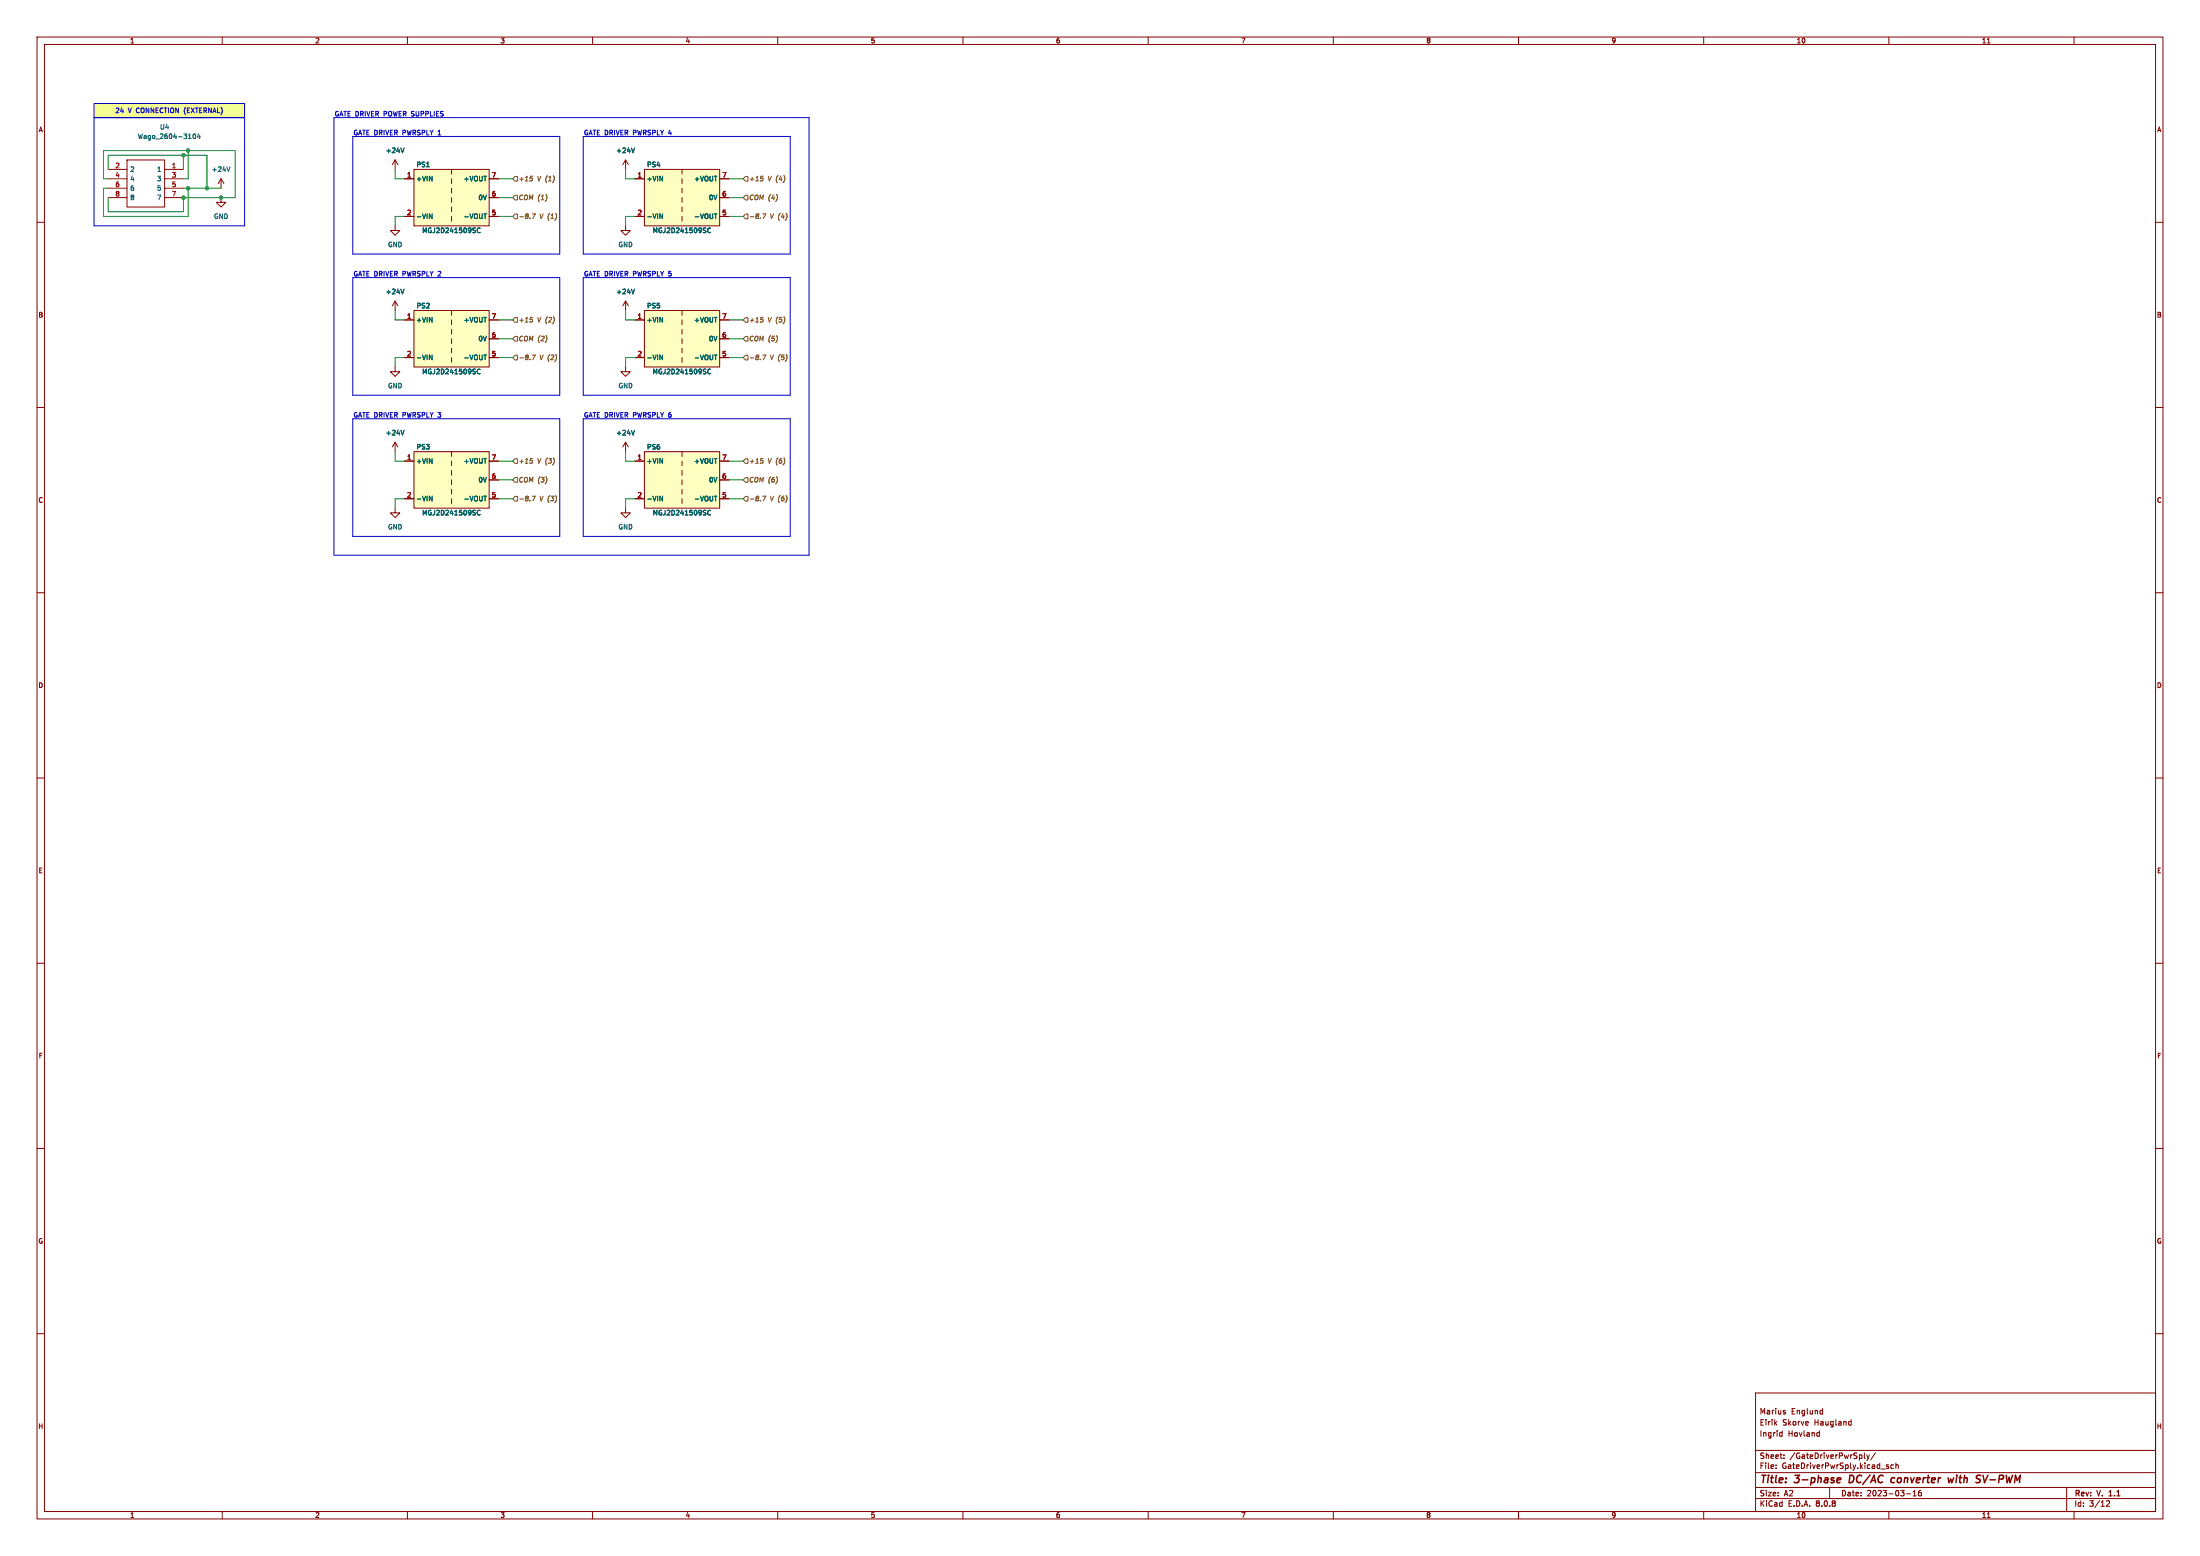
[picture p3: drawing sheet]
<svg xmlns="http://www.w3.org/2000/svg" width="594mm" height="420mm" viewBox="0 0 594 420" stroke-linecap="round" stroke-linejoin="round" font-family="sans-serif">
<g fill="none" stroke="#840000" stroke-width=".27">
<path d="M10 10h574v400h-574zM12 12h570v396h-570zM60 10v2M110 10v2M160 10v2M210 10v2M260 10v2M310 10v2M360 10v2M410 10v2M460 10v2M510 10v2"/>
<path d="M536.6 11.6h.7M560 10v2M10 60h2M582 60h2M10 110h2M582 110h2M10 160h2M582 160h2M10 210h2M582 210h2M10 260h2M582 260h2"/>
<path d="M10 310h2M582 310h2M10 360h2M474 376h108v32h-108zM582 360h2M474 397.5h108M474 391.5h108M479.5 396.2v.2M479.5 395.4v.2M480.7 386.7h.5M481.2 386.2v1.5M481.2 387.6l-.5 .1"/>
<path d="M481.7 393.5v.2M481.7 392.7v.2M481.9 381.2l.2 .2-.2 .3M481.9 380.7h.1M490.8 386.7h.4M491.2 387.6l-.4 .1M491.2 386.2v1.5M491.7 380.7h.4M492.1 380.2v1.5M492.1 381.6l-.4 .1M499.4 383.7h.4M499.8 383.2v1.5"/>
<path d="M499.8 384.6l-.4 .1M503.4 392.2v1.3l.2 .2M504 392.7l.4 1M504.4 393.7l-.4 .5M504.7 392.7l-.3 1M506.4 392.1l-1.3 1.9M509.9 395.4h-.4l-.2 .2 .1 .2 .5 .1v.4h-.6M511.2 395.4h-.4l-.3 .3 .2 .6h.5M511.9 395.5l.6-.1v1M511.9 394.9v1.5M60 408v2M110 408v2"/>
<path d="M160 408v2M210 408v2M260 408v2M310 408v2M360 408v2M410 408v2M460 408v2M474 404.5h108M474 401.5h108M494 401.5v3M510 408v2M514.7 403.2h1.2"/>
<path d="M516.5 403.8h.9M516.5 402.7l.5-.4v1.5M518.7 402.3h-.5l-.2 .3v.9l.2 .3 .5-.2v-.7l-.5-.1-.2 .3M536.6 409.6h.7M558 401.5v6.5M560 408v2M568.7 405.2l.6-.1 .3 .4-.9 1.1h.9"/>
</g>
<path d="M569.4 403.8h.9M569.6 402.6l-.2 .1" fill="none" stroke="#840000" stroke-width=".3"/>
<path d="M496.2 399l.6-.1 .2 .4-1 .2M499.5 398.2l-.2 2h.4M511.6 399h-.8l-.3 .8 .4 .4 .6-.1M527.5 398.9l-.5 1.3-.3-1-.5 1M535.4 398.2l.4 2 .9-2M496.8 400.1l-.6 .1" fill="none" stroke="#840000" stroke-width=".4"/>
<path d="M25.4 27.9h40.6v3.9h-40.6z" fill="#f3ff93"/>
<path d="M106.7 61v1.2h1.2l-1.2 1.3-1.3-1.3h1.3M106.7 99.1v1.2h1.2l-1.2 1.3-1.3-1.3h1.3M168.9 99.1v1.2h1.3l-1.3 1.3-1.3-1.3h1.3" fill="none" stroke="#840000" stroke-width=".27"/>
<path d="M174 83.8h20.3v15.3h-20.3z" fill="#ffffc2"/>
<g fill="none" stroke="#840000" stroke-width=".27">
<path d="M106.7 43.2l-.8 1.3M106.7 43.2v2.5M106.7 43.2l.7 1.3M168.9 61v1.2h1.3l-1.3 1.3-1.3-1.3h1.3M168.9 81.3l-.8 1.3M168.9 81.3v2.5M168.9 81.3l.8 1.3M171.4 86.4h2.6M171.4 96.5h2.6M174 83.8h20.3v15.3h-20.3zM184.1 83.8v1.3M184.1 86.4v1.2"/>
<path d="M184.1 88.9v1.3M184.1 91.4v1.3M184.1 94v1.3M184.1 96.5v1.3M194.3 86.4h2.5M194.3 96.5h2.5M194.3 91.4h2.5M106.7 137.2v1.2h1.2l-1.2 1.3-1.3-1.3h1.3"/>
</g>
<path d="M109.1 39.9l-.4 1.3M171.3 78l-.4 1.3M178.2 95.8l.7 1.3v-1.3M191.9 99.8a.56 .56 0 0 0-.8 .5 .56 .56 0 0 0 .8 .5M192.9 95.8h.7" fill="none" stroke="#006464" stroke-width=".27"/>
<path d="M111.8 83.8h20.3v15.3h-20.3z" fill="#ffffc2"/>
<path d="M109.2 86.4h2.6M109.2 96.5h2.6M111.8 83.8h20.3v15.3h-20.3zM121.9 83.8v1.3M121.9 86.4v1.2M121.9 88.9v1.3M121.9 91.4v1.3M121.9 94v1.3M121.9 96.5v1.3M132.1 86.4h2.5M132.1 96.5h2.5M132.1 91.4h2.5" fill="none" stroke="#840000" stroke-width=".27"/>
<path d="M115.9 95.8l.8 1.3v-1.3M129.6 99.8a.56 .56 0 0 0-.8 .5 .56 .56 0 0 0 .8 .5M130.6 95.8h.8" fill="none" stroke="#006464" stroke-width=".27"/>
<path d="M174 45.7h20.3v15.3h-20.3z" fill="#ffffc2"/>
<g fill="none" stroke="#840000" stroke-width=".27">
<path d="M168.9 43.2l-.8 1.3M168.9 43.2v2.5M168.9 43.2l.8 1.3M171.4 48.3h2.6M171.4 58.4h2.6M174 45.7h20.3v15.3h-20.3zM184.1 45.7v1.3M184.1 48.3v1.2M184.1 50.8v1.3M184.1 53.3v1.3M184.1 55.9v1.3M184.1 58.4v1.3"/>
<path d="M194.3 48.3h2.5M194.3 58.4h2.5M194.3 53.3h2.5M106.7 81.3l-.8 1.3M106.7 81.3v2.5M106.7 81.3l.7 1.3"/>
</g>
<path d="M171.3 39.9l-.4 1.3M178.2 57.7l.7 1.3v-1.3M192.9 57.7h.7M109.1 78l-.4 1.3M191.9 61.7a.56 .56 0 0 0-.8 .5 .56 .56 0 0 0 .8 .5" fill="none" stroke="#006464" stroke-width=".27"/>
<path d="M174 121.9h20.3v15.3h-20.3z" fill="#ffffc2"/>
<g fill="none" stroke="#840000" stroke-width=".27">
<path d="M106.7 119.4l-.8 1.3M106.7 119.4v2.5M106.7 119.4l.7 1.3M171.4 124.5h2.6M171.4 134.6h2.6M174 121.9h20.3v15.3h-20.3zM184.1 121.9v1.3M184.1 124.5v1.2M184.1 127v1.3M184.1 129.5v1.3M184.1 132.1v1.3M184.1 134.6v1.3"/>
<path d="M194.3 124.5h2.5M194.3 134.6h2.5M194.3 129.5h2.5"/>
</g>
<path d="M109.1 116.1l-.4 1.3M178.2 133.9l.7 1.3v-1.3M191.9 137.9a.56 .56 0 0 0-.8 .5 .56 .56 0 0 0 .8 .5M192.9 133.9h.7" fill="none" stroke="#006464" stroke-width=".27"/>
<path d="M111.8 45.7h20.3v15.3h-20.3z" fill="#ffffc2"/>
<g fill="none" stroke="#840000" stroke-width=".27">
<path d="M59.7 48.3l-.8 1.2M59.7 48.3v2.5M59.7 48.3l.8 1.2M109.2 48.3h2.6M109.2 58.4h2.6M111.8 45.7h20.3v15.3h-20.3zM121.9 45.7v1.3M121.9 48.3v1.2M121.9 50.8v1.3M121.9 53.3v1.3M121.9 55.9v1.3M121.9 58.4v1.3"/>
<path d="M132.1 48.3h2.5M132.1 58.4h2.5M132.1 53.3h2.5M168.9 119.4l-.8 1.3M168.9 119.4v2.5M168.9 119.4l.8 1.3M168.9 137.2v1.2h1.3l-1.3 1.3-1.3-1.3h1.3"/>
</g>
<path d="M62.1 45l-.4 1.3M115.9 57.7l.8 1.3v-1.3M130.6 57.7h.8M129.6 61.6a.58 .58 0 0 0-.8 .6 .58 .58 0 0 0 .8 .5M129.6 61.6v.1M171.3 116.1l-.4 1.3" fill="none" stroke="#006464" stroke-width=".27"/>
<path d="M111.8 121.9h20.3v15.3h-20.3z" fill="#ffffc2"/>
<g fill="none" stroke="#840000" stroke-width=".27">
<path d="M29.2 45.7h5.1M29.2 48.3h5.1M29.2 50.8h5.1M29.2 53.3h5.1M34.3 43.2h10.1v12.7h-10.1zM44.4 45.7h5.1M44.4 48.3h5.1M44.4 50.8h5.1M44.4 53.3h5.1M59.7 53.3v1.3h1.3l-1.3 1.3-1.3-1.3h1.3M109.2 48.3h2.6M109.2 58.4h2.6"/>
<path d="M132.1 48.3h2.5M132.1 53.3h2.5M132.1 58.4h2.5M171.4 48.3h2.6M171.4 58.4h2.6M194.3 48.3h2.5M194.3 53.3h2.5M194.3 58.4h2.5M109.2 86.4h2.6M109.2 96.5h2.6M132.1 86.4h2.5M132.1 96.5h2.5"/>
<path d="M132.1 91.4h2.5M171.4 86.4h2.6M171.4 96.5h2.6M194.3 86.4h2.5M194.3 96.5h2.5M194.3 91.4h2.5M109.2 124.5h2.6M109.2 134.6h2.6M111.8 121.9h20.3v15.3h-20.3zM121.9 121.9v1.3M121.9 124.5v1.2M121.9 127v1.3"/>
<path d="M121.9 129.5v1.3M121.9 132.1v1.3M121.9 134.6v1.3M132.1 124.5h2.5M132.1 134.6h2.5M132.1 129.5h2.5M171.4 124.5h2.6M171.4 134.6h2.6M194.3 124.5h2.5M194.3 134.6h2.5M194.3 129.5h2.5"/>
</g>
<g fill="none" stroke="#006464" stroke-width=".27">
<path d="M52.2 36.3l.2-.2a.62 .62 0 0 1 .5 .7 .62 .62 0 0 1-.6 .5l-.2-.4zM53.6 36.1l-.3 .9h.8M53.9 36.6v.8M109.1 39.9l-.4 1.3M171.3 39.9l-.4 1.3M115.9 57.7l.8 1.3v-1.3M130.6 57.7h.8M178.2 57.7l.7 1.3v-1.3M192.9 57.7h.7M109.1 78l-.4 1.3M129.6 61.6a.58 .58 0 0 0-.8 .6 .58 .58 0 0 0 .8 .5M129.6 61.6v.1"/>
<path d="M171.3 78l-.4 1.3M191.9 61.7a.56 .56 0 0 0-.8 .5 .56 .56 0 0 0 .8 .5M115.9 95.8l.8 1.3v-1.3M129.6 99.8a.56 .56 0 0 0-.8 .5 .56 .56 0 0 0 .8 .5M130.6 95.8h.8M178.2 95.8l.7 1.3v-1.3M191.9 99.8a.56 .56 0 0 0-.8 .5 .56 .56 0 0 0 .8 .5M192.9 95.8h.7M109.1 116.1l-.4 1.3M171.3 116.1l-.4 1.3M115.9 133.9l.8 1.3v-1.3M129.6 138.9h.1"/>
<path d="M129.6 137.9a.58 .58 0 0 0-.8 .5 .58 .58 0 0 0 .8 .5M130.6 133.9h.8M178.2 133.9l.7 1.3v-1.3M191.9 137.9a.56 .56 0 0 0-.8 .5 .56 .56 0 0 0 .8 .5M192.9 133.9h.7"/>
</g>
<g fill="none" stroke="#725600" stroke-width=".27">
<path d="M139.1 47.6h.6v1.3h-.6l-.7-.6zM139.1 52.7h.6v1.3h-.6l-.7-.7zM139.1 57.8h.6v1.3h-.6l-.7-.7zM143.2 47.6h.6M143.6 48.1l.2 .2-.2 .5M143.7 57.7h.9l-.7 1.3M201.3 57.8h.6v1.3h-.6l-.6-.7zM201.3 47.6h.6v1.3h-.6l-.6-.6zM201.3 52.7h.6v1.3h-.6l-.6-.7zM205.5 47.6h.6M205.8 48.1l.2 .2-.2 .5M205.9 57.7h.9l-.7 1.3"/>
<path d="M139.1 90.8h.6v1.3h-.6l-.7-.7zM139.1 85.7h.6v1.3h-.6l-.7-.6zM139.1 95.9h.6v1.3h-.6l-.7-.7zM143.2 85.7h.6M143.6 86.2l.2 .2-.2 .5M143.7 95.8h.9l-.7 1.3M201.3 95.9h.6v1.3h-.6l-.6-.7zM201.3 90.8h.6v1.3h-.6l-.6-.7zM201.3 85.7h.6v1.3h-.6l-.6-.6zM205.5 85.7h.6M205.8 86.2l.2 .2-.2 .5M205.9 95.8h.9l-.7 1.3"/>
<path d="M139.1 128.9h.6v1.3h-.6l-.7-.7zM139.1 134h.6v1.3h-.6l-.7-.7zM139.1 123.8h.6v1.3h-.6l-.7-.6zM143.2 123.8h.6M143.6 124.3l.2 .2-.2 .5M143.7 133.9h.9l-.7 1.3M201.3 123.8h.6v1.3h-.6l-.6-.6zM201.3 128.9h.6v1.3h-.6l-.6-.7zM201.3 134h.6v1.3h-.6l-.6-.7zM205.5 123.8h.6M205.8 124.3l.2 .2-.2 .5M205.9 133.9h.9l-.7 1.3"/>
</g>
<g fill="none" stroke="#0000c2" stroke-width=".27">
<path d="M25.4 27.9h40.6v3.9h-40.6zM25.4 31.8h40.6v29.2h-40.6zM90.2 31.8h128.2v118.1h-128.2zM95.2 36.8h55.9v31.8h-55.9zM103.7 30.7h.5M104.2 30.1h-.5v1.2M108.8 35.8h.5M109.3 35.1h-.5v1.3M111.3 30.1h.5M111.3 30.7l.4 .1M111.7 31.3h-.4M118.3 36.4h.7"/>
<path d="M157.5 36.8h55.9v31.8h-55.9zM171 35.8h.5M171.5 35.1h-.5v1.3M180.5 36h.8M95.2 74.9h55.9v31.8h-55.9zM108.8 73.9h.5M109.3 73.2h-.5v1.3M118.5 73.2l.4 .1M118.9 73.8l-.7 .7h.8M157.5 74.9h55.9v31.8h-55.9zM171 73.9h.5M171.5 73.2h-.5v1.3"/>
<path d="M180.6 73.2h.6M180.7 73.7l.4 .1M181.1 74.5h-.4M95.2 113h55.9v31.8h-55.9zM108.8 112h.5M109.3 111.3h-.5v1.3M118.2 111.3h.8l-.4 .5 .3 .1M118.9 112.6h-.5M157.5 113h55.9v31.8h-55.9zM171 112h.5M171.5 111.3h-.5v1.3M180.7 111.8l.4 .1"/>
<path d="M180.9 111.3h.2M181.1 112.6h-.4"/>
</g>
<g fill="none" stroke="#009600" stroke-width=".27">
<path d="M29.2 50.8h-1.3v7.6h22.9v-7.6M29.2 45.7v-3.8h26.7v8.9M29.2 48.3h-1.3v-7.7h35.6v12.7h-14v3.9h-20.3v-3.9M49.5 50.8h10.2M49.5 41.9v3.8M50.8 40.6v7.7h-1.3M106.7 45.7v2.6h2.5M109.2 58.4h-2.5v2.6M134.6 53.3h3.8M134.6 58.4h3.8M134.6 48.3h3.8M168.9 45.7v2.6h2.5"/>
<path d="M171.4 58.4h-2.5v2.6M196.8 53.3h3.9M196.8 58.4h3.9M196.8 48.3h3.9M106.7 83.8v2.6h2.5M109.2 96.5h-2.5v2.6M134.6 86.4h3.8M134.6 96.5h3.8M134.6 91.4h3.8M168.9 83.8v2.6h2.5M171.4 96.5h-2.5v2.6M196.8 86.4h3.9"/>
<path d="M196.8 96.5h3.9M196.8 91.4h3.9M106.7 121.9v2.6h2.5M109.2 134.6h-2.5v2.6M134.6 134.6h3.8M134.6 129.5h3.8M134.6 124.5h3.8M168.9 121.9v2.6h2.5M171.4 134.6h-2.5v2.6M196.8 134.6h3.9M196.8 129.5h3.9M196.8 124.5h3.9"/>
</g>
<g fill="#009600" stroke="#009600" stroke-width=".27">
<circle cx="59.7" cy="53.3" r=".46"/>
<circle cx="55.9" cy="50.8" r=".46"/>
<circle cx="49.5" cy="53.3" r=".46"/>
<circle cx="49.5" cy="41.9" r=".46"/>
<circle cx="50.8" cy="50.8" r=".46"/>
<circle cx="50.8" cy="40.6" r=".46"/>
</g>
<g font-size="2.8" fill="#840000">
<text x="475" y="400.9">Title:</text>
<text x="484.7" y="400.9">3-phase</text>
<text x="500.1" y="400.9">DC/AC</text>
<text x="512.3" y="400.9">converter</text>
<text x="528.5" y="400.9">with</text>
<text x="536.8" y="400.9">SV-PWM</text>
</g>
<g font-size="2.1" fill="#840000">
<text x="475" y="382">Marius</text>
<text x="483.6" y="382">Englund</text>
<text x="475" y="388">Ingrid</text>
<text x="475" y="385">Eirik</text>
<text x="481.2" y="385">Skorve</text>
<text x="482.7" y="388">Hovland</text>
<text x="489.9" y="385">Haugland</text>
<text x="475" y="394">Sheet:</text>
<text x="483.2" y="394">/GateDriverPwrSply/</text>
<text x="475" y="396.7">File:</text>
<text x="481.1" y="396.7">GateDriverPwrSply.kicad_sch</text>
<text x="475" y="406.9">KiCad</text>
<text x="475" y="404.1">Size:</text>
<text x="481.7" y="404.1">A2</text>
<text x="482.7" y="406.9">E.D.A.</text>
<text x="490.3" y="406.9">8.0.8</text>
<text x="497" y="404.1">Date:</text>
<text x="504" y="404.1">2023-03-16</text>
<text x="560" y="404.3">Rev:</text>
<text x="560" y="406.9">Id:</text>
<text x="564.1" y="406.9">3/12</text>
<text x="566.4" y="404.3">V.</text>
<text x="570.1" y="404.3">1.1</text>
</g>
<g font-size="1.8" fill="#840000">
<text x="35" y="11.9">1</text>
<text x="85" y="11.9">2</text>
<text x="135" y="11.9">3</text>
<text x="185" y="11.9">4</text>
<text x="235" y="11.9">5</text>
<text x="285" y="11.9">6</text>
<text x="335" y="11.9">7</text>
<text x="385" y="11.9">8</text>
<text x="435" y="11.9">9</text>
<text x="485" y="11.9">10</text>
<text x="535" y="11.9">11</text>
<text x="10.3" y="35.9">A</text>
<text x="582.3" y="35.9">A</text>
<text x="10.3" y="85.9">B</text>
<text x="582.3" y="85.9">B</text>
<text x="10.3" y="135.9">C</text>
<text x="582.3" y="135.9">C</text>
<text x="10.3" y="185.9">D</text>
<text x="582.3" y="185.9">D</text>
<text x="10.3" y="235.9">E</text>
<text x="582.3" y="235.9">E</text>
<text x="10.3" y="285.9">F</text>
<text x="582.3" y="285.9">F</text>
<text x="10.3" y="335.9">G</text>
<text x="582.3" y="335.9">G</text>
<text x="10.2" y="385.9">H</text>
<text x="582.2" y="385.9">H</text>
<text x="35" y="409.9">1</text>
<text x="85" y="409.9">2</text>
<text x="135" y="409.9">3</text>
<text x="185" y="409.9">4</text>
<text x="235" y="409.9">5</text>
<text x="285" y="409.9">6</text>
<text x="335" y="409.9">7</text>
<text x="385" y="409.9">8</text>
<text x="435" y="409.9">9</text>
<text x="485" y="409.9">10</text>
<text x="535" y="409.9">11</text>
</g>
<g font-size="1.8" fill="#0000c2">
<text x="31" y="30.7">24</text>
<text x="34.6" y="30.7">V CONNECTION (EXTERNAL)</text>
<text x="90.2" y="31.5">GATE DRIVER</text>
<text x="104.2" y="31.5">POWER</text>
<text x="112.2" y="31.5">SUPPLIES</text>
<text x="95.2" y="36.6">GATE DRIVER</text>
<text x="109.3" y="36.6">PWRSPLY</text>
<text x="157.5" y="36.6">GATE DRIVER</text>
<text x="171.6" y="36.6">PWRSPLY</text>
<text x="181.6" y="36.6">4</text>
<text x="95.2" y="74.7">GATE DRIVER</text>
<text x="109.3" y="74.7">PWRSPLY</text>
<text x="119.4" y="74.7">2</text>
<text x="157.5" y="74.7">GATE DRIVER</text>
<text x="171.6" y="74.7">PWRSPLY</text>
<text x="181.6" y="74.7">5</text>
<text x="95.2" y="112.8">GATE DRIVER</text>
<text x="109.3" y="112.8">PWRSPLY</text>
<text x="119.4" y="112.8">3</text>
<text x="157.5" y="112.8">GATE DRIVER</text>
<text x="171.6" y="112.8">PWRSPLY</text>
<text x="181.6" y="112.8">6</text>
</g>
<g font-size="1.8" fill="#006464">
<text x="43.1" y="35.2">U4</text>
<text x="37.1" y="37.7">Wago_2604-3104</text>
<text x="104" y="41.5">+24V</text>
<text x="166.3" y="41.5">+24V</text>
<text x="35.1" y="46.6">2</text>
<text x="42.3" y="46.6">1</text>
<text x="57" y="46.6">+24V</text>
<text x="112.4" y="45.3">PS1</text>
<text x="174.6" y="45.3">PS4</text>
<text x="35.1" y="49.1">4</text>
<text x="35.1" y="51.7">6</text>
<text x="42.3" y="49.1">3</text>
<text x="42.3" y="51.7">5</text>
<text x="112.3" y="49.1">+VIN</text>
<text x="125.1" y="49.1">+VOUT</text>
<text x="174.5" y="49.1">+VIN</text>
<text x="187.3" y="49.1">+VOUT</text>
<text x="35.1" y="54.2">8</text>
<text x="42.3" y="54.2">7</text>
<text x="57.7" y="59.3">GND</text>
<text x="112.3" y="59.3">-VIN</text>
<text x="125.1" y="59.3">-VOUT</text>
<text x="129.1" y="54.2">0V</text>
<text x="174.5" y="59.3">-VIN</text>
<text x="187.3" y="59.3">-VOUT</text>
<text x="191.3" y="54.2">0V</text>
<text x="113.9" y="63.1">MGJ2D241509SC</text>
<text x="176.1" y="63.1">MGJ2D241509SC</text>
<text x="104.6" y="66.9">GND</text>
<text x="166.9" y="66.9">GND</text>
<text x="104" y="79.6">+24V</text>
<text x="112.4" y="83.4">PS2</text>
<text x="166.3" y="79.6">+24V</text>
<text x="174.6" y="83.4">PS5</text>
<text x="112.3" y="87.2">+VIN</text>
<text x="125.1" y="87.2">+VOUT</text>
<text x="174.5" y="87.2">+VIN</text>
<text x="187.3" y="87.2">+VOUT</text>
<text x="129.1" y="92.3">0V</text>
<text x="191.3" y="92.3">0V</text>
<text x="112.3" y="97.4">-VIN</text>
<text x="113.9" y="101.2">MGJ2D241509SC</text>
<text x="125.1" y="97.4">-VOUT</text>
<text x="174.5" y="97.4">-VIN</text>
<text x="176.1" y="101.2">MGJ2D241509SC</text>
<text x="187.3" y="97.4">-VOUT</text>
<text x="104.6" y="105">GND</text>
<text x="166.9" y="105">GND</text>
<text x="104" y="117.7">+24V</text>
<text x="166.3" y="117.7">+24V</text>
<text x="112.3" y="125.3">+VIN</text>
<text x="112.4" y="121.5">PS3</text>
<text x="125.1" y="125.3">+VOUT</text>
<text x="174.5" y="125.3">+VIN</text>
<text x="174.6" y="121.5">PS6</text>
<text x="187.3" y="125.3">+VOUT</text>
<text x="129.1" y="130.4">0V</text>
<text x="191.3" y="130.4">0V</text>
<text x="112.3" y="135.5">-VIN</text>
<text x="125.1" y="135.5">-VOUT</text>
<text x="174.5" y="135.5">-VIN</text>
<text x="187.3" y="135.5">-VOUT</text>
<text x="104.6" y="143.1">GND</text>
<text x="113.9" y="139.3">MGJ2D241509SC</text>
<text x="166.9" y="143.1">GND</text>
<text x="176.1" y="139.3">MGJ2D241509SC</text>
</g>
<g font-size="1.8" fill="#a90000">
<text x="31" y="45.5">2</text>
<text x="46.3" y="45.5">1</text>
<text x="31" y="48">4</text>
<text x="31" y="50.5">6</text>
<text x="31" y="53.1">8</text>
<text x="46.3" y="48">3</text>
<text x="46.3" y="50.5">5</text>
<text x="46.3" y="53.1">7</text>
<text x="109.8" y="48">1</text>
<text x="132.6" y="53.1">6</text>
<text x="132.6" y="48">7</text>
<text x="172" y="48">1</text>
<text x="194.9" y="53.1">6</text>
<text x="194.9" y="48">7</text>
<text x="109.8" y="58.2">2</text>
<text x="132.6" y="58.2">5</text>
<text x="172" y="58.2">2</text>
<text x="194.9" y="58.2">5</text>
<text x="109.8" y="86.1">1</text>
<text x="132.6" y="86.1">7</text>
<text x="172" y="86.1">1</text>
<text x="194.9" y="86.1">7</text>
<text x="132.6" y="91.2">6</text>
<text x="194.9" y="91.2">6</text>
<text x="109.8" y="96.3">2</text>
<text x="132.6" y="96.3">5</text>
<text x="172" y="96.3">2</text>
<text x="194.9" y="96.3">5</text>
<text x="109.8" y="124.2">1</text>
<text x="132.6" y="124.2">7</text>
<text x="172" y="124.2">1</text>
<text x="194.9" y="124.2">7</text>
<text x="132.6" y="129.3">6</text>
<text x="194.9" y="129.3">6</text>
<text x="109.8" y="134.4">2</text>
<text x="132.6" y="134.4">5</text>
<text x="172" y="134.4">2</text>
<text x="194.9" y="134.4">5</text>
</g>
<g font-size="1.8" fill="#725600">
<text x="139.9" y="49.1">+15</text>
<text x="145.1" y="49.1">V (1)</text>
<text x="202.1" y="49.1">+15</text>
<text x="207.3" y="49.1">V (4)</text>
<text x="139.9" y="54.2">COM (1)</text>
<text x="139.9" y="59.3">-8.7</text>
<text x="145.7" y="59.3">V (1)</text>
<text x="202.1" y="59.3">-8.7</text>
<text x="202.1" y="54.2">COM (4)</text>
<text x="207.9" y="59.3">V (4)</text>
<text x="139.9" y="87.2">+15</text>
<text x="145.1" y="87.2">V (2)</text>
<text x="202.1" y="87.2">+15</text>
<text x="207.3" y="87.2">V (5)</text>
<text x="139.9" y="92.3">COM (2)</text>
<text x="202.1" y="92.3">COM (5)</text>
<text x="139.9" y="97.4">-8.7</text>
<text x="145.7" y="97.4">V (2)</text>
<text x="202.1" y="97.4">-8.7</text>
<text x="207.9" y="97.4">V (5)</text>
<text x="139.9" y="125.3">+15</text>
<text x="145.1" y="125.3">V (3)</text>
<text x="202.1" y="125.3">+15</text>
<text x="207.3" y="125.3">V (6)</text>
<text x="139.9" y="130.4">COM (3)</text>
<text x="202.1" y="130.4">COM (6)</text>
<text x="139.9" y="135.5">-8.7</text>
<text x="145.7" y="135.5">V (3)</text>
<text x="202.1" y="135.5">-8.7</text>
<text x="207.9" y="135.5">V (6)</text>
</g>
</svg>
